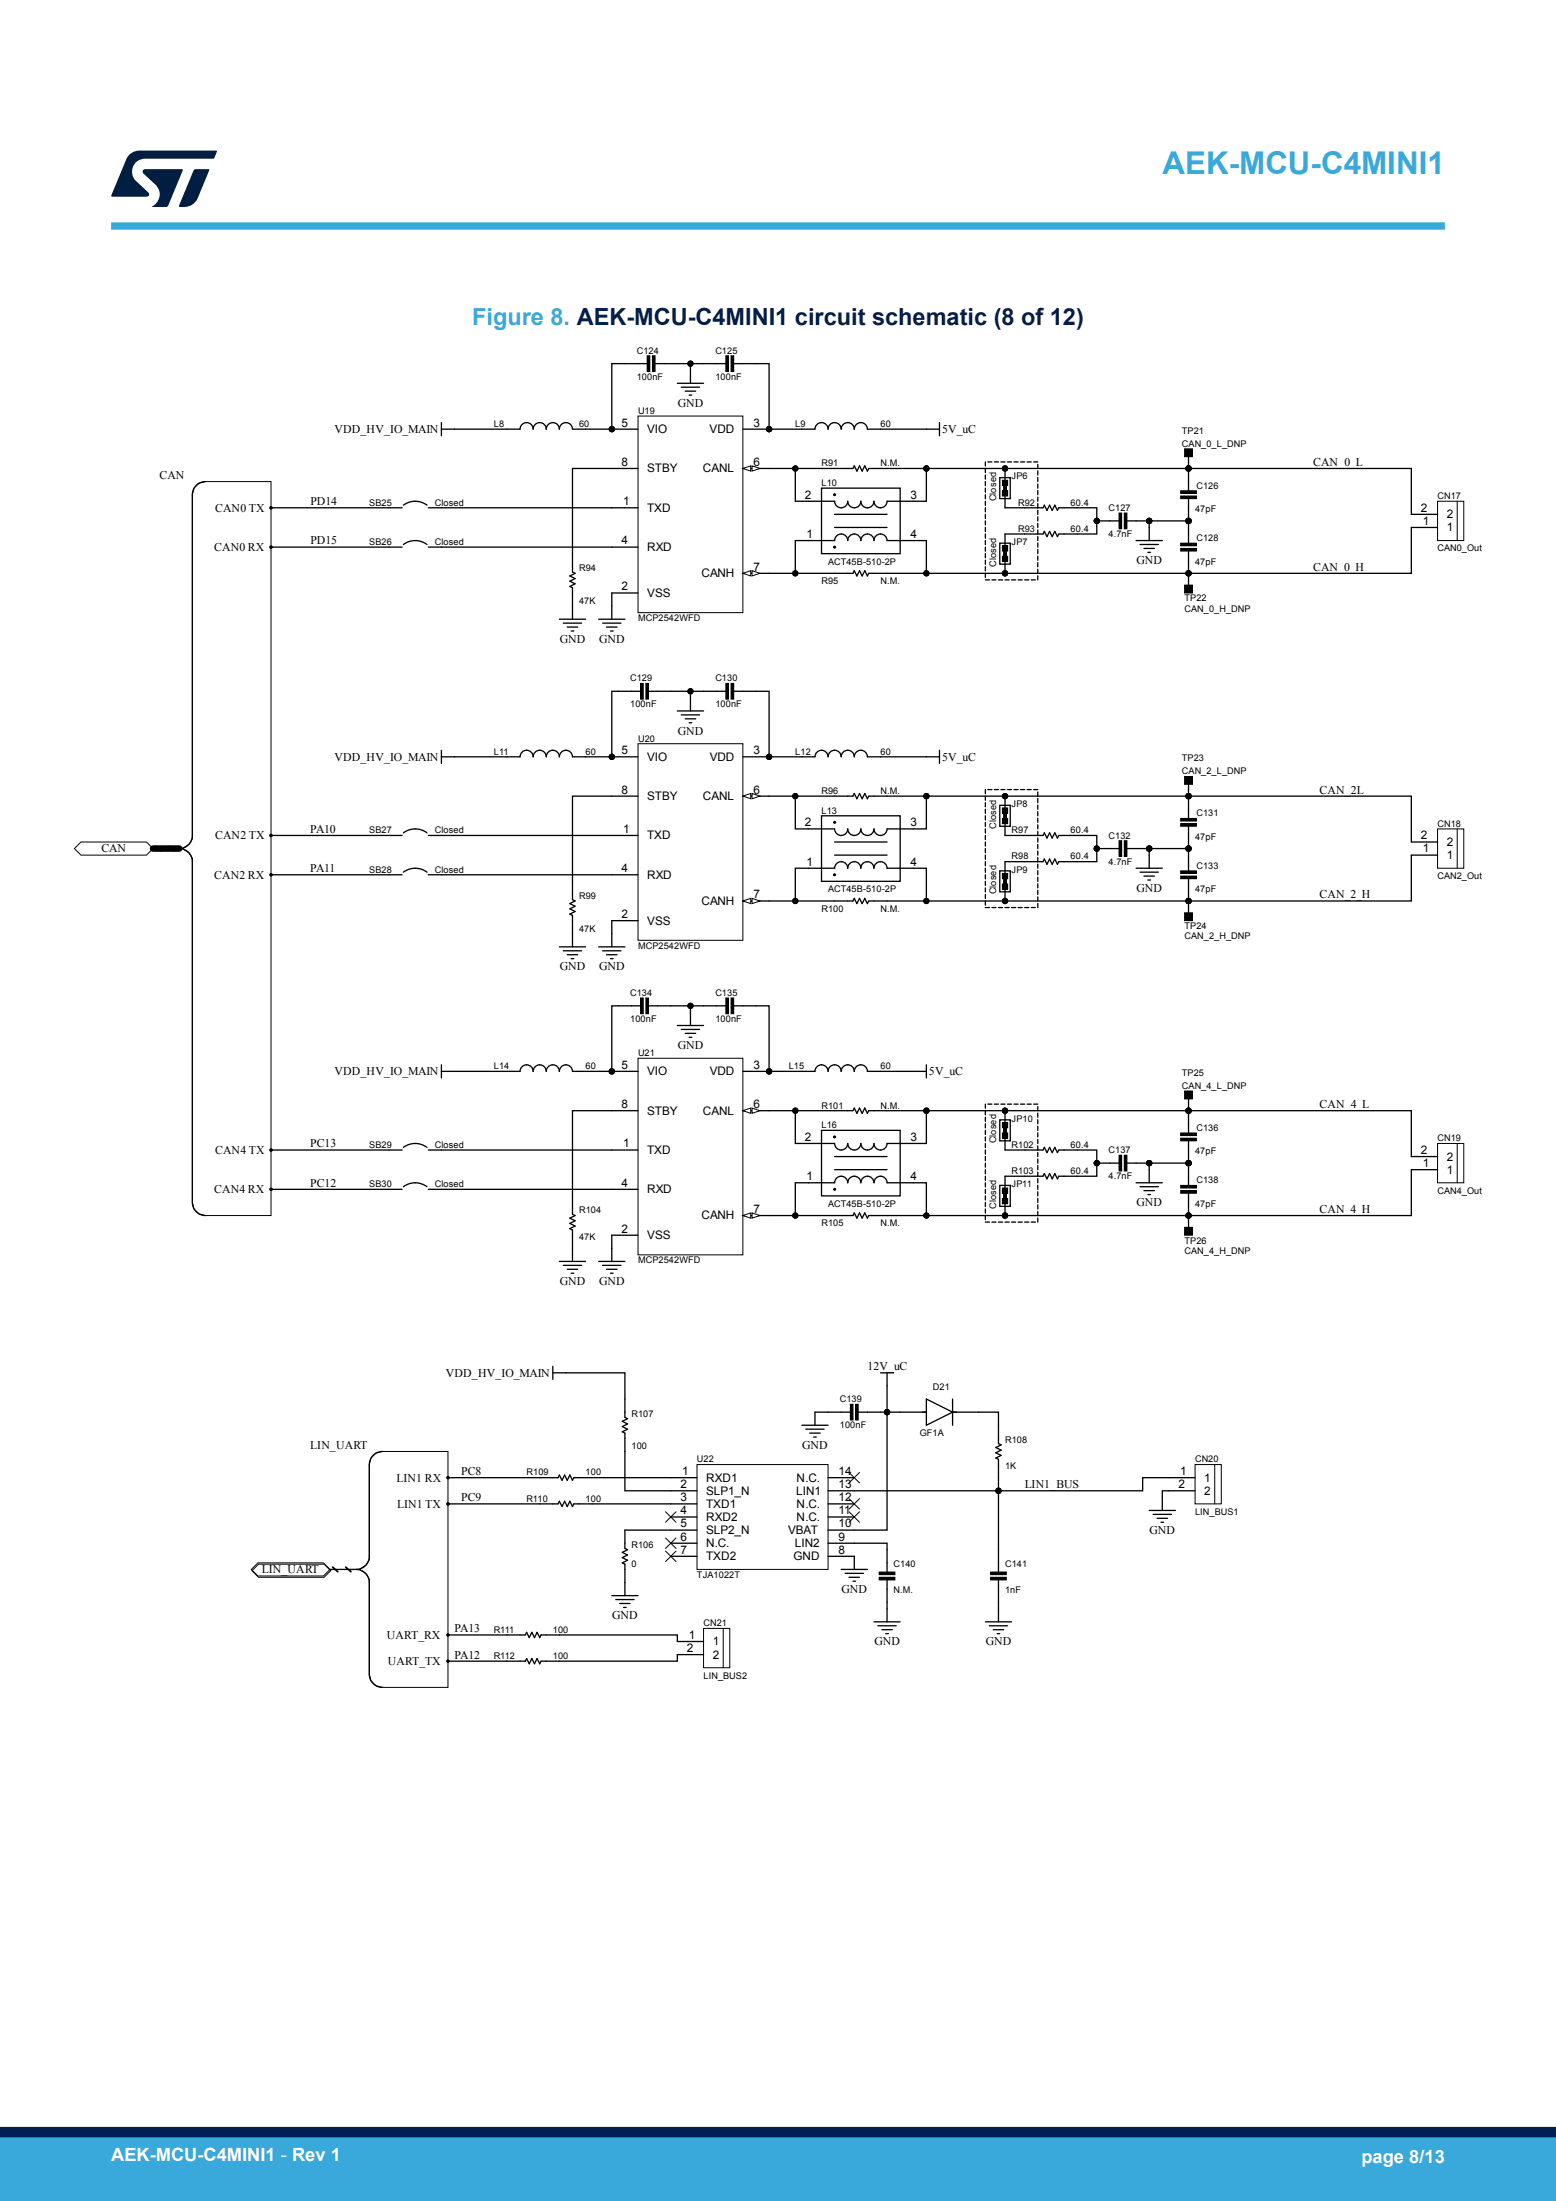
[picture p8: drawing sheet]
<svg xmlns="http://www.w3.org/2000/svg" width="210mm" height="297mm" viewBox="0 0 210 297" stroke-linecap="round" stroke-linejoin="round" font-family="sans-serif">
<path d="M82.6 57.9h3.5M100.3 57.9h3.5M82.6 68.5h3.5M82.6 73.8h3.5M100.3 63.2h3.5M80.8 83.6h3.5M81.3 84.1h2.5M81.9 84.6h1.4M82.4 85.1h.3M82.6 80h3.5M82.6 81.8v1.8" fill="none" stroke="#000" stroke-width=".18"/>
<g fill="#000">
<circle cx="82.6" cy="57.9" r=".35"/>
<circle cx="103.8" cy="57.9" r=".35"/>
</g>
<g fill="none" stroke="#000" stroke-width=".13">
<path d="M86.1 56.1h14.2v26.6h-14.2z"/>
<circle cx="82.6" cy="57.9" r=".35"/>
<circle cx="103.8" cy="57.9" r=".35"/>
</g>
<path d="M100.3 63.2l1-.3v.7z" fill="#fff"/>
<path d="M100.3 63.2l1-.3v.7z" fill="none" stroke="#000" stroke-width=".13"/>
<path d="M101.5 62.9l1.1 .3-1.1 .4z" fill="#fff"/>
<path d="M101.5 62.9l1.1 .3-1.1 .4z" fill="none" stroke="#000" stroke-width=".13"/>
<path d="M100.3 77.4h3.5" fill="none" stroke="#000" stroke-width=".18"/>
<path d="M100.3 77.4l1-.4v.7z" fill="#fff"/>
<path d="M100.3 77.4l1-.4v.7z" fill="none" stroke="#000" stroke-width=".13"/>
<path d="M101.5 77l1.1 .4-1.1 .3z" fill="#fff"/>
<g fill="none" stroke="#000" stroke-width=".13">
<path d="M87.3 48h.4v2.1h-.4zM88.1 48h.3v2.1h-.3zM98 48h.3v2.1h-.3zM98.7 48h.3v2.1h-.3zM26.2 65.9l.6-.7 .9-.2h8.9v99h-8.9l-.9-.2-.6-.7-.2-.8v-46.5l-.5-.7-.9-.6 .9-.6 .5-.7v-46.4zM101.5 77l1.1 .4-1.1 .3zM135.3 66.2h.7v.7h-.7zM135.3 64.8h.7v.7h-.7zM135.3 73.7h.7v.7h-.7zM135.3 75.1h.7v.7h-.7zM151 69.2h.4v2.2h-.4zM151.7 69.2h.4v2.2h-.4z"/>
<path d="M159.3 66.9h2.2v.4h-2.2zM159.3 66.2h2.2v.4h-2.2zM159.3 74h2.2v.4h-2.2zM159.3 73.3h2.2v.4h-2.2zM10 114.5l.9-.9h8.9l.9 .9-.9 .9h-8.9zM86.1 100.4h14.2v26.5h-14.2z"/>
<circle cx="36.6" cy="73.8" r=".18"/>
<circle cx="36.6" cy="68.5" r=".18"/>
<circle cx="135.6" cy="63.2" r=".35"/>
<circle cx="135.6" cy="77.4" r=".35"/>
<circle cx="148" cy="70.3" r=".35"/>
<circle cx="155.1" cy="70.3" r=".35"/>
<circle cx="160.4" cy="70.3" r=".35"/>
<circle cx="160.4" cy="63.2" r=".35"/>
<circle cx="160.4" cy="77.4" r=".35"/>
<circle cx="36.6" cy="118" r=".18"/>
<circle cx="36.6" cy="112.7" r=".18"/>
<circle cx="82.6" cy="102.1" r=".35"/>
<circle cx="103.8" cy="102.1" r=".35"/>
<circle cx="36.6" cy="155.2" r=".18"/>
<circle cx="36.6" cy="160.5" r=".18"/>
</g>
<g fill="none" stroke="#000" stroke-width=".18">
<path d="M59.6 57.9h1.7M59.6 57v1.8M68.4 57.9h1.8a.88 .88 0 0 1 .9-.9 .88 .88 0 0 1 .9 .9 .88 .88 0 0 1 .8-.9 .88 .88 0 0 1 .9 .9 .88 .88 0 0 1 .9-.9 .88 .88 0 0 1 .9 .9 .88 .88 0 0 1 .9-.9 .88 .88 0 0 1 .9 .9h1.7M84.3 49.1h3.2M88.2 49.1h3.2M91.4 51.7h3.6M91.9 52.3h2.5M92.5 52.8h1.4M93 53.3h.4M93.2 50v1.7M95 49.1h3.1M98.8 49.1h3.2"/>
<path d="M108.2 57.9h1.8a.88 .88 0 0 1 .9-.9 .88 .88 0 0 1 .9 .9 .88 .88 0 0 1 .8-.9 .88 .88 0 0 1 .9 .9 .88 .88 0 0 1 .9-.9 .88 .88 0 0 1 .9 .9 .88 .88 0 0 1 .9-.9 .88 .88 0 0 1 .9 .9h1.7M125 57.9h1.8M126.8 57v1.8M27.7 65a1.77 1.77 0 0 0-1.7 1.8v45.9a1.76 1.76 0 0 1-1.8 1.8 1.77 1.77 0 0 1 1.8 1.8v46a1.77 1.77 0 0 0 1.7 1.7M52.5 68.5h1.8M52.5 73.8h1.8M57.6 68.2a2.65 2.65 0 0 0-3.2 0M57.6 73.5a2.65 2.65 0 0 0-3.2 0M57.8 68.5h1.8M57.8 73.8h1.8M77.3 74.7v2.5l.3 .2-.7 .3 .7 .4-.7 .3 .7 .4-.7 .3 .4 .2v4.3M82.6 63.2h3.5"/>
<path d="M112.6 63.2h2.5l.2-.3 .3 .7 .4-.7 .4 .7 .3-.7 .4 .7 .1-.4h2.5M112.6 77.4h2.5l.2-.4 .3 .7 .4-.7 .4 .7 .3-.7 .4 .7 .1-.3h2.5M133 62.3v.6M133 63.2v.6M133 64.1v.6M133 65v.5M133 65.9v.5M133 66.8v.5M133 67.6v.6M133 68.5v.6M133 69.4v.6M133 70.3v.5"/>
<path d="M133 71.2v.5M133 72.1v.5M133 72.9v.6M133 73.8v.6M133 74.7v.6M133 75.6v.5M133 76.5v.5M133 77.4v.5M133 78.2h.5M133.3 62.3h.6M133.9 78.2h.5M134.2 62.3h.6"/>
<path d="M134.8 78.2h.5M134.9 64.5h1.4v2.8h-1.4zM134.9 73.3h1.4v2.8h-1.4zM135.1 62.3h.5M135.6 78.2h.6M135.6 63.2v2M135.6 66.6v1.9M135.6 72.1v1.9M135.6 75.4v2M136 62.3h.5M136.5 78.2h.6M136.9 62.3h.5"/>
<path d="M137.4 78.2h.6M137.7 62.3h.6M138.3 68.5h2.5l.1-.3 .4 .7 .4-.7 .3 .7 .4-.7 .3 .7 .2-.4h2.5M138.3 72.1h2.5l.1-.4 .4 .7 .4-.7 .3 .7 .4-.7 .3 .7 .2-.3h2.5M138.3 78.2h.5M138.6 62.3h.6M139.2 78.2h.5M139.5 62.3h.6M140.1 62.7v.5M140.1 63.5v.6M140.1 64.4v.6M140.1 65.3v.6"/>
<path d="M140.1 66.2v.6M140.1 67.1v.5M140.1 68v.5M140.1 68.9v.5M140.1 69.7v.6M140.1 70.6v.6M140.1 71.5v.6M140.1 72.4v.5M140.1 73.3v.5M140.1 74.2v.5M140.1 75v.6M140.1 75.9v.6"/>
<path d="M140.1 76.8v.6M140.1 77.7v.5M148 70.3h3.2M151.9 70.3h3.2M153.3 72.9h3.6M153.9 73.5h2.4M154.4 74h1.4M154.9 74.5h.4M155.1 71.2v1.7M160.4 63.2v3.2M160.4 67.1v6.4M160.4 74.2v3.2"/>
<path d="M75.5 83.6h3.5M76 84.1h2.5M76.6 84.6h1.4M77.1 85.1h.3M82.6 112.7h3.5M82.6 102.1h3.5M82.6 118h3.5M100.3 102.1h3.5M100.3 107.4h3.5M80.8 127.8h3.5M81.3 128.3h2.5M81.9 128.8h1.4"/>
<path d="M82.4 129.4h.3M82.6 124.2h3.5M82.6 126v1.8"/>
</g>
<g fill="#000">
<circle cx="36.6" cy="73.8" r=".18"/>
<circle cx="36.6" cy="68.5" r=".18"/>
<circle cx="135.6" cy="63.2" r=".35"/>
<circle cx="135.6" cy="77.4" r=".35"/>
<circle cx="148" cy="70.3" r=".35"/>
<circle cx="155.1" cy="70.3" r=".35"/>
<circle cx="160.4" cy="70.3" r=".35"/>
<circle cx="160.4" cy="63.2" r=".35"/>
<circle cx="160.4" cy="77.4" r=".35"/>
<circle cx="36.6" cy="118" r=".18"/>
<circle cx="36.6" cy="112.7" r=".18"/>
<circle cx="82.6" cy="102.1" r=".35"/>
<circle cx="103.8" cy="102.1" r=".35"/>
<circle cx="36.6" cy="155.2" r=".18"/>
<circle cx="36.6" cy="160.5" r=".18"/>
</g>
<path d="M87.5 48v2.1M88.2 48v2.1M98.1 48v2.1M98.8 48v2.1M151.2 69.2v2.2M151.9 69.2v2.2M159.3 67.1h2.2M159.3 66.4h2.2M159.3 74.2h2.2M159.3 73.5h2.2" fill="none" stroke="#000" stroke-width=".35"/>
<g fill="#000">
<path d="M135.3 66.2h.7v.7h-.7z" fill-rule="evenodd"/>
<path d="M135.3 64.8h.7v.7h-.7z" fill-rule="evenodd"/>
<path d="M135.3 73.7h.7v.7h-.7z" fill-rule="evenodd"/>
<path d="M135.3 75.1h.7v.7h-.7z" fill-rule="evenodd"/>
</g>
<path d="M135.6 65.2v1.4M135.6 74v1.4" fill="none" stroke="#000" stroke-width=".53"/>
<path d="M100.3 107.4l1-.3v.7z" fill="#fff"/>
<path d="M100.3 107.4l1-.3v.7z" fill="none" stroke="#000" stroke-width=".13"/>
<path d="M101.5 107.1l1.1 .3-1.1 .4z" fill="#fff"/>
<path d="M101.5 107.1l1.1 .3-1.1 .4z" fill="none" stroke="#000" stroke-width=".13"/>
<path d="M100.3 121.6h3.5" fill="none" stroke="#000" stroke-width=".18"/>
<path d="M100.3 121.6l1-.4v.7z" fill="#fff"/>
<path d="M100.3 121.6l1-.4v.7z" fill="none" stroke="#000" stroke-width=".13"/>
<path d="M101.5 121.2l1.1 .4-1.1 .3z" fill="#fff"/>
<g fill="none" stroke="#000" stroke-width=".13">
<path d="M86.5 92.2h.3v2.1h-.3zM87.2 92.2h.3v2.1h-.3zM98 92.2h.3v2.1h-.3zM98.7 92.2h.3v2.1h-.3zM135.3 110.4h.7v.7h-.7zM135.3 109h.7v.7h-.7zM135.3 117.9h.7v.7h-.7zM135.3 119.3h.7v.7h-.7zM151 113.4h.4v2.2h-.4zM151.7 113.4h.4v2.2h-.4zM159.3 111.1h2.2v.4h-2.2zM159.3 110.4h2.2v.4h-2.2z"/>
<path d="M159.3 118.2h2.2v.4h-2.2zM159.3 117.5h2.2v.4h-2.2zM101.5 121.2l1.1 .4-1.1 .3zM86.1 142.8h14.2v26.5h-14.2z"/>
<circle cx="135.6" cy="107.4" r=".35"/>
<circle cx="148" cy="114.5" r=".35"/>
<circle cx="155.1" cy="114.5" r=".35"/>
<circle cx="160.4" cy="114.5" r=".35"/>
<circle cx="160.4" cy="107.4" r=".35"/>
<circle cx="135.6" cy="121.6" r=".35"/>
<circle cx="160.4" cy="121.6" r=".35"/>
<circle cx="82.6" cy="144.6" r=".35"/>
<circle cx="103.8" cy="144.6" r=".35"/>
</g>
<g fill="none" stroke="#000" stroke-width=".18">
<path d="M83.5 93.3h3.1M87.3 93.3h3.2M91.4 95.9h3.6M91.9 96.5h2.5M92.5 97h1.4M93 97.5h.4M93.2 94.2v1.7M95 93.3h3.1M98.8 93.3h3.2M52.5 112.7h1.8M52.5 118h1.8M54.4 117.7a2.65 2.65 0 0 1 3.2 0"/>
<path d="M57.6 112.4a2.65 2.65 0 0 0-3.2 0M57.8 112.7h1.8M57.8 118h1.8M59.6 102.1h1.7M59.6 101.2v1.8M68.4 102.1h1.8a.88 .88 0 0 1 .9-.9 .88 .88 0 0 1 .9 .9 .88 .88 0 0 1 .8-.9 .88 .88 0 0 1 .9 .9 .88 .88 0 0 1 .9-.9 .88 .88 0 0 1 .9 .9 .88 .88 0 0 1 .9-.9 .88 .88 0 0 1 .9 .9h1.7M77.3 118.9v2.5l.3 .2-.7 .3 .7 .4-.7 .3 .7 .4-.7 .3 .4 .2v4.3M82.6 107.4h3.5M108.2 102.1h1.8a.88 .88 0 0 1 .9-.9 .88 .88 0 0 1 .9 .9 .88 .88 0 0 1 .8-.9 .88 .88 0 0 1 .9 .9 .88 .88 0 0 1 .9-.9 .88 .88 0 0 1 .9 .9 .88 .88 0 0 1 .9-.9 .88 .88 0 0 1 .9 .9h1.7M112.6 107.4h2.5l.2-.3 .3 .7 .4-.7 .4 .7 .3-.7 .4 .7 .1-.4h2.5M125 102.1h1.8M126.8 101.2v1.8"/>
<path d="M133 106.5v.6M133 107.4v.6M133 108.3v.6M133 109.2v.6M133 110.1v.5M133 111v.5M133 111.9v.5M133 112.7v.6M133 113.6v.6M133 114.5v.6M133 115.4v.5M133 116.3v.5"/>
<path d="M133 117.2v.5M133 118v.6M133 118.9v.6M133 119.8v.6M133.3 106.5h.6M134.2 106.5h.6M134.9 108.7h1.4v2.8h-1.4zM134.9 117.5h1.4v2.8h-1.4zM135.1 106.5h.5M135.6 107.4v2M135.6 110.8v1.9M135.6 116.3v1.9"/>
<path d="M135.6 119.6v2M136 106.5h.5M136.9 106.5h.5M137.7 106.5h.6M138.3 112.7h2.5l.1-.3 .4 .7 .4-.7 .3 .7 .4-.7 .3 .7 .2-.4h2.5M138.3 116.3h2.5l.1-.4 .4 .7 .4-.7 .3 .7 .4-.7 .3 .7 .2-.3h2.5M138.6 106.5h.6M139.5 106.5h.6M140.1 106.9v.5M140.1 107.8v.5M140.1 108.6v.6M140.1 109.5v.6"/>
<path d="M140.1 110.4v.6M140.1 111.3v.6M140.1 112.2v.5M140.1 113.1v.5M140.1 114v.5M140.1 114.8v.6M140.1 115.7v.6M140.1 116.6v.6M140.1 117.5v.5M140.1 118.4v.5M140.1 119.3v.5M148 114.5h3.2"/>
<path d="M151.9 114.5h3.2M153.3 117.2h3.6M153.9 117.7h2.4M154.4 118.2h1.4M154.9 118.7h.4M155.1 115.4v1.8M160.4 107.4v3.2M160.4 111.3v6.4M160.4 118.4v3.2M75.5 127.8h3.5M76 128.3h2.5M76.6 128.8h1.4"/>
<path d="M77.1 129.4h.3M112.6 121.6h2.5l.2-.4 .3 .7 .4-.7 .4 .7 .3-.7 .4 .7 .1-.3h2.5M133 120.7v.5M133 121.6v.5M133 122.5h.5M133.9 122.5h.5M134.8 122.5h.5M135.6 122.5h.6M136.5 122.5h.6M137.4 122.5h.6M138.3 122.5h.5M139.2 122.5h.5"/>
<path d="M140.1 120.1v.6M140.1 121v.6M140.1 121.9v.6M82.6 155.2h3.5M82.6 144.6h3.5M100.3 144.6h3.5M100.3 149.9h3.5M80.8 170.2h3.5M81.3 170.7h2.5M81.9 171.3h1.4M82.4 171.8h.3M82.6 166.7h3.5"/>
<path d="M82.6 160.5h3.5M82.6 168.4v1.8"/>
</g>
<g fill="#000">
<circle cx="135.6" cy="107.4" r=".35"/>
<circle cx="148" cy="114.5" r=".35"/>
<circle cx="155.1" cy="114.5" r=".35"/>
<circle cx="160.4" cy="114.5" r=".35"/>
<circle cx="160.4" cy="107.4" r=".35"/>
<circle cx="135.6" cy="121.6" r=".35"/>
<circle cx="160.4" cy="121.6" r=".35"/>
<circle cx="82.6" cy="144.6" r=".35"/>
<circle cx="103.8" cy="144.6" r=".35"/>
</g>
<path d="M86.6 92.2v2.1M87.3 92.2v2.1M98.1 92.2v2.1M98.8 92.2v2.1M151.2 113.4v2.2M151.9 113.4v2.2M159.3 111.3h2.2M159.3 110.6h2.2M159.3 118.4h2.2M159.3 117.7h2.2" fill="none" stroke="#000" stroke-width=".35"/>
<g fill="#000">
<path d="M135.3 110.4h.7v.7h-.7z" fill-rule="evenodd"/>
<path d="M135.3 109h.7v.7h-.7z" fill-rule="evenodd"/>
<path d="M135.3 117.9h.7v.7h-.7z" fill-rule="evenodd"/>
<path d="M135.3 119.3h.7v.7h-.7z" fill-rule="evenodd"/>
</g>
<path d="M135.6 109.4v1.4M135.6 118.2v1.4" fill="none" stroke="#000" stroke-width=".53"/>
<path d="M100.3 149.9l1-.4v.7z" fill="#fff"/>
<path d="M100.3 149.9l1-.4v.7z" fill="none" stroke="#000" stroke-width=".13"/>
<path d="M101.5 149.5l1.1 .4-1.1 .3z" fill="#fff"/>
<path d="M101.5 149.5l1.1 .4-1.1 .3z" fill="none" stroke="#000" stroke-width=".13"/>
<path d="M100.3 164h3.5" fill="none" stroke="#000" stroke-width=".18"/>
<path d="M100.3 164l1-.3v.7z" fill="#fff"/>
<path d="M100.3 164l1-.3v.7z" fill="none" stroke="#000" stroke-width=".13"/>
<path d="M101.5 163.7l1.1 .3-1.1 .4z" fill="#fff"/>
<g fill="none" stroke="#000" stroke-width=".13">
<path d="M159.9 79h1v1h-1zM159.9 60.6h1v1h-1zM194 67.6h3.6v5.3h-3.6zM196.7 67.6v5.3M159.9 104.8h1v1h-1zM194 111.9h3.6v5.3h-3.6zM196.7 111.9v5.3M86.5 134.7h.3v2.1h-.3zM87.2 134.7h.3v2.1h-.3zM98 134.7h.3v2.1h-.3zM98.7 134.7h.3v2.1h-.3zM159.9 123.2h1v1h-1z"/>
<path d="M135.3 152.9h.7v.7h-.7zM135.3 151.5h.7v.7h-.7zM151 155.9h.4v2.1h-.4zM151.7 155.9h.4v2.1h-.4zM159.3 153.6h2.2v.3h-2.2zM159.3 152.9h2.2v.3h-2.2zM159.3 160h2.2v.3h-2.2zM159.9 147.2h1v1.1h-1zM194 154.3h3.6v5.3h-3.6zM196.7 154.3v5.3M101.5 163.7l1.1 .3-1.1 .4zM135.3 160.3h.7v.7h-.7z"/>
<path d="M135.3 161.7h.7v.7h-.7zM159.3 160.7h2.2v.3h-2.2zM159.9 165.6h1v1.1h-1zM50.1 196.7l.6-.6 .9-.2h8.9v31.8h-8.9l-.9-.2-.6-.7-.3-.9v-12.8l-.4-.7-.9-.6 .9-.6 .4-.8v-12.8zM94.1 197.6h17.7v14.2h-17.7zM114.6 198.7l1.4 1.4M114.8 189.5h.3v2.1h-.3zM115.5 189.5h.3v2.1h-.3zM116 198.7l-1.4 1.4M161.3 197.6h3.5v5.3h-3.5zM163.9 197.6v5.3M33.9 211.8l.9-.9h8.9l.8 .9-.8 .9h-8.9z"/>
<path d="M34 212l.9-.9h8.8l.9 .9-.9 .8h-8.8zM89.8 207.5l1.4 1.4M89.8 204l1.4 1.4M89.8 209.3l1.4 1.4M91.2 207.5l-1.4 1.4M91.2 204l-1.4 1.4M91.2 209.3l-1.4 1.4M95 219.7h3.5v5.3h-3.5zM97.6 219.7v5.3M114.6 202.2l1.4 1.4M114.6 204l1.4 1.4M116 202.2l-1.4 1.4"/>
<path d="M116 204l-1.4 1.4M118.7 212.8h2.1v.4h-2.1zM118.7 212.1h2.1v.4h-2.1zM133.7 212.8h2.1v.4h-2.1zM133.7 212.1h2.1v.4h-2.1z"/>
<circle cx="82.6" cy="57.9" r=".35"/>
<circle cx="93.2" cy="49.1" r=".35"/>
<circle cx="103.8" cy="57.9" r=".35"/>
<circle cx="107.3" cy="63.2" r=".35"/>
<circle cx="107.3" cy="77.4" r=".35"/>
<circle cx="125" cy="63.2" r=".35"/>
<circle cx="125" cy="77.4" r=".35"/>
<circle cx="135.6" cy="63.2" r=".35"/>
<circle cx="135.6" cy="77.4" r=".35"/>
<circle cx="148" cy="70.3" r=".35"/>
<circle cx="155.1" cy="70.3" r=".35"/>
<circle cx="160.4" cy="70.3" r=".35"/>
<circle cx="160.4" cy="63.2" r=".35"/>
<circle cx="160.4" cy="77.4" r=".35"/>
<circle cx="93.2" cy="93.3" r=".35"/>
<circle cx="82.6" cy="102.1" r=".35"/>
<circle cx="103.8" cy="102.1" r=".35"/>
<circle cx="107.3" cy="107.4" r=".35"/>
<circle cx="125" cy="107.4" r=".35"/>
<circle cx="135.6" cy="107.4" r=".35"/>
<circle cx="148" cy="114.5" r=".35"/>
<circle cx="155.1" cy="114.5" r=".35"/>
<circle cx="160.4" cy="114.5" r=".35"/>
<circle cx="160.4" cy="107.4" r=".35"/>
<circle cx="93.2" cy="135.7" r=".35"/>
<circle cx="107.3" cy="121.6" r=".35"/>
<circle cx="125" cy="121.6" r=".35"/>
<circle cx="135.6" cy="121.6" r=".35"/>
<circle cx="160.4" cy="121.6" r=".35"/>
<circle cx="82.6" cy="144.6" r=".35"/>
<circle cx="103.8" cy="144.6" r=".35"/>
<circle cx="107.3" cy="149.9" r=".35"/>
<circle cx="125" cy="149.9" r=".35"/>
<circle cx="135.6" cy="149.9" r=".35"/>
<circle cx="148" cy="157" r=".35"/>
<circle cx="155.1" cy="157" r=".35"/>
<circle cx="160.4" cy="149.9" r=".35"/>
<circle cx="160.4" cy="157" r=".35"/>
<circle cx="107.3" cy="164" r=".35"/>
<circle cx="125" cy="164" r=".35"/>
<circle cx="135.6" cy="164" r=".35"/>
<circle cx="160.4" cy="164" r=".35"/>
<circle cx="60.5" cy="199.4" r=".18"/>
<circle cx="119.7" cy="190.6" r=".35"/>
<circle cx="60.5" cy="202.9" r=".18"/>
<circle cx="134.8" cy="201.2" r=".35"/>
<circle cx="60.5" cy="220.6" r=".18"/>
<circle cx="60.5" cy="224.2" r=".18"/>
</g>
<g fill="none" stroke="#000" stroke-width=".18">
<path d="M61.3 57.9h7.1M84.3 49.1h-1.7v8.8h-3.6M91.4 49.1h3.6M93.2 49.1v.9M102 49.1h1.8v8.8h4.4M118.8 57.9h6.2M36.6 73.8h15.9M36.6 68.5h15.9M59.6 73.8h23M59.6 68.5h23M82.6 63.2h-5.3v11.5M103.8 77.4h8.8"/>
<path d="M103.8 63.2h8.8M107.3 77.4v-4.5h5.3a.88 .88 0 0 1 .9-.8 .88 .88 0 0 1 .9 .8 .88 .88 0 0 1 .9-.8 .88 .88 0 0 1 .9 .8 .88 .88 0 0 1 .9-.8 .88 .88 0 0 1 .8 .8 .88 .88 0 0 1 .9-.8 .88 .88 0 0 1 .9 .8h5.3v4.5M107.3 63.2v4.4h5.3a.88 .88 0 0 0 .9 .9 .88 .88 0 0 0 .9-.9 .88 .88 0 0 0 .9 .9 .88 .88 0 0 0 .9-.9 .88 .88 0 0 0 .9 .9 .88 .88 0 0 0 .8-.9 .88 .88 0 0 0 .9 .9 .88 .88 0 0 0 .9-.9h5.3v-4.4M110.9 65.9h10.6v8.8h-10.6zM112.5 73.8l.1-.1 .2 .1-.1 .1h-.2M112.5 66.8l.1-.2 .2 .1-.1 .2-.2-.1M112.6 71.2h7.1M112.6 69.4h7.1M119.7 63.2h5.3M125 63.2h35.4M135.6 68.5h2.7M135.6 72.1h2.7"/>
<path d="M145.4 68.5h2.6v3.6h-2.6M160.4 70.3h-5.3v.9M160.4 61.4v1.8M160.4 77.4v1.7M160.4 63.2h30.1v6.2h3.5M194 71.2h-3.5v6.2h-70.8M82.6 80v1.8M83.5 93.3h-.9v8.8h-3.6M90.5 93.3h4.5M93.2 93.3v.9M102 93.3h1.8v8.8h4.4M20.7 114.5h3.5"/>
<path d="M36.6 118h15.9M36.6 112.7h15.9M59.6 118h23M59.6 112.7h23M61.3 102.1h7.1M82.6 107.4h-5.3v11.5M103.8 107.4h8.8M107.3 107.4v4.5h5.3a.88 .88 0 0 0 .9 .8 .88 .88 0 0 0 .9-.8 .88 .88 0 0 0 .9 .8 .88 .88 0 0 0 .9-.8 .88 .88 0 0 0 .9 .8 .88 .88 0 0 0 .8-.8 .88 .88 0 0 0 .9 .8 .88 .88 0 0 0 .9-.8h5.3v-4.5M110.9 110.1h10.6v8.8h-10.6zM112.5 111l.1-.1h.2l-.1 .2-.2-.1M112.6 118l.1-.1v.2h-.1zM112.6 115.4h7.1"/>
<path d="M112.6 113.6h7.1M118.8 102.1h6.2M119.7 107.4h5.3M125 107.4h35.4M135.6 112.7h2.7M135.6 116.3h2.7M145.4 112.7h2.6v3.6h-2.6M160.4 114.5h-5.3v.9M160.4 105.7v1.7M160.4 107.4h30.1v6.2h3.5M194 115.4h-3.5v6.2h-70.8M82.6 124.2v1.8"/>
<path d="M86.6 135.7h-4v8.9h-5.3a.88 .88 0 0 0-.9-.9 .88 .88 0 0 0-.9 .9 .88 .88 0 0 0-.9-.9 .88 .88 0 0 0-.9 .9 .88 .88 0 0 0-.9-.9 .88 .88 0 0 0-.8 .9 .88 .88 0 0 0-.9-.9 .88 .88 0 0 0-.9 .9h-10.6M87.3 135.7h10.8M91.4 138.4h3.6M91.9 138.9h2.5M92.5 139.4h1.4M93 140h.4M93.2 135.7v2.7M98.8 135.7h5v8.9h6.2a.88 .88 0 0 1 .9-.9 .88 .88 0 0 1 .9 .9 .88 .88 0 0 1 .8-.9 .88 .88 0 0 1 .9 .9 .88 .88 0 0 1 .9-.9 .88 .88 0 0 1 .9 .9 .88 .88 0 0 1 .9-.9 .88 .88 0 0 1 .9 .9h7.9M103.8 121.6h8.8M107.3 121.6v-4.4h5.3a.88 .88 0 0 1 .9-.9 .88 .88 0 0 1 .9 .9 .88 .88 0 0 1 .9-.9 .88 .88 0 0 1 .9 .9 .88 .88 0 0 1 .9-.9 .88 .88 0 0 1 .8 .9 .88 .88 0 0 1 .9-.9 .88 .88 0 0 1 .9 .9h5.3v4.4M160.4 121.6v1.7M36.6 155.2h17.7"/>
<path d="M54.4 154.8a2.65 2.65 0 0 1 3.2 0M57.8 155.2h24.8M59.6 143.7v1.8M86.1 149.9h-8.8v13.9l.3 .2-.7 .4 .7 .3-.7 .4 .7 .3-.7 .4 .4 .2v4.2M103.8 149.9h11.3l.2-.4 .3 .7 .4-.7 .4 .7 .3-.7 .4 .7 .1-.3h7.8M110.9 152.5h10.6v8.9h-10.6zM112.5 153.4l.1-.1 .2 .1-.1 .1-.2-.1M112.6 157.8h7.1M112.6 156.1h7.1M125 149.9v4.4h-5.3a.88 .88 0 0 1-.9 .9 .88 .88 0 0 1-.9-.9 .88 .88 0 0 1-.8 .9 .88 .88 0 0 1-.9-.9 .88 .88 0 0 1-.9 .9 .88 .88 0 0 1-.9-.9 .88 .88 0 0 1-.9 .9 .88 .88 0 0 1-.9-.9h-5.3v-4.4M125 149.9h65.5v6.2h3.5M125 143.7v1.8"/>
<path d="M133 149v.5M133 149.9v.5M133 150.8v.5M133 151.6v.6M133 152.5v.6M133 153.4v.6M133 154.3v.6M133 155.2v.5M133 156.1v.5M133 157v.5M133 157.8v.6M133 158.7v.6"/>
<path d="M133 159.6v.6M133.3 149h.6M134.2 149h.6M134.9 151.1h1.4v2.8h-1.4zM134.9 160h1.4v2.8h-1.4zM135.1 149h.5M135.6 153.2v2h5.2l.1-.4 .4 .7 .4-.7 .3 .7 .4-.7 .3 .7 .2-.3h5.1v3.5h-5.1l-.2 .4-.3-.7-.4 .7-.3-.7-.4 .7-.4-.7-.1 .3h-5.2v2M135.6 149.9v1.9M136 149h.5M136.9 149h.5M137.7 149h.6M138.6 149h.6"/>
<path d="M139.5 149h.6M140.1 149.3v.6M140.1 150.2v.6M140.1 151.1v.5M140.1 152v.5M140.1 152.9v.5M140.1 153.7v.6M140.1 154.6v.6M140.1 155.5v.6M140.1 156.4v.6M140.1 157.3v.5M140.1 158.2v.5"/>
<path d="M140.1 159.1v.5M140.1 159.9v.6M148 157h3.2M151.9 157h8.5M153.3 159.6h3.6M155.1 157v2.6M160.4 148.1v5M160.4 153.8v6.3M194 157.8h-3.5v6.2h-73.3l-.1 .4-.4-.7-.3 .7-.4-.7-.4 .7-.3-.7-.2 .3h-11.3M36.6 160.5h17.7M57.6 160.1a2.65 2.65 0 0 0-3.2 0M57.8 160.5h24.8"/>
<path d="M75.5 170.2h3.5M76 170.7h2.5M76.6 171.3h1.4M77.1 171.8h.3M82.6 166.7v1.7M112.6 160.4h.1v.1l-.1 .1zM125 164v-4.4h-5.3a.88 .88 0 0 0-.9-.9 .88 .88 0 0 0-.9 .9 .88 .88 0 0 0-.8-.9 .88 .88 0 0 0-.9 .9 .88 .88 0 0 0-.9-.9 .88 .88 0 0 0-.9 .9 .88 .88 0 0 0-.9-.9 .88 .88 0 0 0-.9 .9h-5.3v4.4M133 160.5v.5M133 161.4v.5M133 162.3v.5M133 163.1v.6M133 164v.6"/>
<path d="M133 164.9h.5M133.9 164.9h.5M134.8 164.9h.5M135.6 164.9h.6M135.6 162.1v1.9M136.5 164.9h.6M137.4 164.9h.6M138.3 164.9h.5M139.2 164.9h.5M140.1 160.8v.6M140.1 161.7v.6M140.1 162.6v.5"/>
<path d="M140.1 163.5v.5M140.1 164.4v.5M153.9 160.1h2.4M154.4 160.7h1.4M154.9 161.2h.4M160.4 160.8v5M51.6 195.9a1.77 1.77 0 0 0-1.8 1.7v12.4a1.76 1.76 0 0 1-1.7 1.8M60.5 199.4h14.8l.2-.4 .3 .7 .4-.7 .4 .7 .3-.7 .4 .7 .1-.3h16.7M74.6 184.4v1.7M74.6 185.2h9.7v6.1l.4 .1-.7 .4 .7 .3-.7 .4 .7 .4-.7 .3 .3 .2v7.8h9.8M108.2 192.3h3.6M108.8 192.9h2.4"/>
<path d="M109.3 193.4h1.4M109.8 193.9h.4M111.8 199.4h3.5M114.9 190.6h-4.9v1.7M115.6 190.6h9.4M118.8 185.2h1.8M119.7 185.2v21.3h-7.9M125 188.8l3.6 1.8-3.6 1.7zM128.6 190.6h6.2v4.2l.3 .2-.7 .3 .7 .4-.7 .3 .7 .4-.7 .3 .4 .2v15.4M128.6 188.8v3.5M161.3 199.4h-7.1v1.8h-42.4M44.5 211.8h3.6"/>
<path d="M48.1 211.8a1.77 1.77 0 0 1 1.7 1.7v12.4a1.77 1.77 0 0 0 1.8 1.8M60.5 202.9h14.8l.2-.3 .3 .7 .4-.7 .4 .7 .3-.7 .4 .7 .1-.4h16.7M82.6 215.3h3.5M83.1 215.8h2.5M83.6 216.4h1.4M84.2 216.9h.3M90.5 204.7h3.6M90.5 208.2h3.6M90.5 210h3.6M94.1 206.5h-9.8v2.4l.4 .2-.7 .4 .7 .3-.7 .4 .7 .3-.7 .4 .3 .2v4.2M111.8 208.2h7.9v4.1M111.8 210h3.5v1.8"/>
<path d="M111.8 202.9h3.5M111.8 204.7h3.5M113.5 211.8h3.6M114.1 212.3h2.4M114.6 212.8h1.4M115.1 213.4h.4M117.9 218.9h3.6M118.5 219.4h2.5M119 219.9h1.4M119.7 213v5.9M133 218.9h3.5M133.5 219.4h2.5"/>
<path d="M134 219.9h1.5M134.8 213v5.9M155.1 203.8h3.5M155.6 204.3h2.5M156.2 204.9h1.4M156.7 205.4h.3M161.3 201.2h-4.4v2.6M60.5 220.6h10.4l.2-.3 .3 .7 .4-.7 .3 .7 .4-.7 .3 .7 .2-.4h18.4v.9h3.6M95 223.3h-3.6v.9h-18.4l-.2 .3-.3-.7-.4 .7-.3-.7-.4 .7-.3-.7-.2 .4h-10.4M119.5 220.4h.4M134.6 220.4h.3"/>
</g>
<g fill="#000">
<circle cx="82.6" cy="57.9" r=".35"/>
<circle cx="93.2" cy="49.1" r=".35"/>
<circle cx="103.8" cy="57.9" r=".35"/>
<circle cx="107.3" cy="63.2" r=".35"/>
<circle cx="107.3" cy="77.4" r=".35"/>
<circle cx="125" cy="63.2" r=".35"/>
<circle cx="125" cy="77.4" r=".35"/>
<circle cx="135.6" cy="63.2" r=".35"/>
<circle cx="135.6" cy="77.4" r=".35"/>
<circle cx="148" cy="70.3" r=".35"/>
<circle cx="155.1" cy="70.3" r=".35"/>
<circle cx="160.4" cy="70.3" r=".35"/>
<circle cx="160.4" cy="63.2" r=".35"/>
<circle cx="160.4" cy="77.4" r=".35"/>
<circle cx="93.2" cy="93.3" r=".35"/>
<circle cx="82.6" cy="102.1" r=".35"/>
<circle cx="103.8" cy="102.1" r=".35"/>
<circle cx="107.3" cy="107.4" r=".35"/>
<circle cx="125" cy="107.4" r=".35"/>
<circle cx="135.6" cy="107.4" r=".35"/>
<circle cx="148" cy="114.5" r=".35"/>
<circle cx="155.1" cy="114.5" r=".35"/>
<circle cx="160.4" cy="114.5" r=".35"/>
<circle cx="160.4" cy="107.4" r=".35"/>
<circle cx="93.2" cy="135.7" r=".35"/>
<circle cx="107.3" cy="121.6" r=".35"/>
<circle cx="125" cy="121.6" r=".35"/>
<circle cx="135.6" cy="121.6" r=".35"/>
<circle cx="160.4" cy="121.6" r=".35"/>
<circle cx="82.6" cy="144.6" r=".35"/>
<circle cx="103.8" cy="144.6" r=".35"/>
<circle cx="107.3" cy="149.9" r=".35"/>
<circle cx="125" cy="149.9" r=".35"/>
<circle cx="135.6" cy="149.9" r=".35"/>
<circle cx="148" cy="157" r=".35"/>
<circle cx="155.1" cy="157" r=".35"/>
<circle cx="160.4" cy="149.9" r=".35"/>
<circle cx="160.4" cy="157" r=".35"/>
<circle cx="107.3" cy="164" r=".35"/>
<circle cx="125" cy="164" r=".35"/>
<circle cx="135.6" cy="164" r=".35"/>
<circle cx="160.4" cy="164" r=".35"/>
<circle cx="60.5" cy="199.4" r=".18"/>
<circle cx="119.7" cy="190.6" r=".35"/>
<circle cx="60.5" cy="202.9" r=".18"/>
<circle cx="134.8" cy="201.2" r=".35"/>
<circle cx="60.5" cy="220.6" r=".18"/>
<circle cx="60.5" cy="224.2" r=".18"/>
</g>
<g fill="none" stroke="#000" stroke-width=".35">
<path d="M86.6 134.7v2.1M87.3 134.7v2.1M98.1 134.7v2.1M98.8 134.7v2.1M151.2 155.9v2.1M151.9 155.9v2.1M159.3 153.8h2.2M159.3 153.1h2.2M159.3 160.8h2.2M159.3 160.1h2.2M114.9 189.5v2.1M115.6 189.5v2.1"/>
<path d="M118.7 213h2.1M118.7 212.3h2.1M133.7 213h2.1M133.7 212.3h2.1"/>
</g>
<g fill="#000">
<path d="M159.9 79h1v1h-1z" fill-rule="evenodd"/>
<path d="M159.9 60.6h1v1h-1z" fill-rule="evenodd"/>
<path d="M159.9 104.8h1v1h-1z" fill-rule="evenodd"/>
<path d="M159.9 123.2h1v1h-1z" fill-rule="evenodd"/>
<path d="M135.3 152.9h.7v.7h-.7z" fill-rule="evenodd"/>
<path d="M135.3 151.5h.7v.7h-.7z" fill-rule="evenodd"/>
<path d="M159.9 147.2h1v1.1h-1z" fill-rule="evenodd"/>
<path d="M135.3 160.3h.7v.7h-.7z" fill-rule="evenodd"/>
<path d="M135.3 161.7h.7v.7h-.7z" fill-rule="evenodd"/>
<path d="M159.9 165.6h1v1.1h-1z" fill-rule="evenodd"/>
</g>
<path d="M135.6 151.8v1.4M135.6 160.7v1.4" fill="none" stroke="#000" stroke-width=".53"/>
<path d="M20.7 114.5h3.5" fill="none" stroke="#000" stroke-width=".89"/>
<path d="M21 114.2l.7 .6M22.8 114.2l.7 .6M44.9 211.5l.7 .6M46.7 211.5l.7 .6" fill="none" stroke="#000" stroke-width=".24"/>
<path d="M15 30.5h180" fill="none" stroke="#39a9dc" stroke-width="1"/>
<g fill="#001e41">
<path d="M17.6 20.8l.8-.4 .4-.1h10.4l.1 .1-.5 1h-9.2a1.74 1.74 0 0 0-1.6 1 1.74 1.74 0 0 0 .3 2l1.7 1.6 .1 .2-.1 .3h-5l2.1-5z"/>
<path d="M26.2 22.9l1.9-.1 .2 .1-1.6 3.9a1.92 1.92 0 0 1-1.8 1.1h-.7l-.1-.1z"/>
<path d="M19.4 22.9l5.2-.1 .1 .1-2.1 5h-2.1a1.85 1.85 0 0 0 .5-2.9l-1.6-1.6-.2-.2z"/>
</g>
<g fill="#39a9dc">
<path d="M0 288.4h210v8.6h-210z" fill-rule="evenodd"/>
<path d="M-.1 288.4h210.2v4.4h-210.2z" fill-rule="evenodd"/>
</g>
<path d="M0 287.7h210" fill="none" stroke="#002052" stroke-width="1.4"/>
<text font-size="4.2" fill="#39a9dc" x="156.9" y="23.5">AEK-MCU-C4MINI1</text>
<text font-size="3.2" fill="#39a9dc" x="63.7" y="43.8">Figure 8. AEK-MCU-C4MINI1 circuit schematic (8 of 12)</text>
<g font-size="2.5" fill="#fff">
<text x="15" y="291.6">AEK-MCU-C4MINI1 - Rev 1</text>
<text x="183.7" y="291.9">page 8/13</text>
</g>
<g font-size="1.6">
<text x="45.1" y="58.4">VDD_HV_IO_MAIN</text>
<text x="83.9" y="57.6">5</text>
<text x="87.3" y="58.4">VIO</text>
<text x="91.5" y="54.9">GND</text>
<text x="95.8" y="58.4">VDD</text>
<text x="101.7" y="57.6">3</text>
<text x="127.1" y="58.4">5V_uC</text>
<text x="21.5" y="64.6">CAN</text>
<text x="83.9" y="62.9">8</text>
<text x="87.3" y="63.7">STBY</text>
<text x="94.8" y="63.7">CANL</text>
<text x="101.7" y="62.9">6</text>
<text x="177.2" y="62.9">CAN_0_L</text>
<text x="29" y="69.1">CAN0 TX</text>
<text x="41.9" y="68.2">PD14</text>
<text x="84.1" y="68.2">1</text>
<text x="87.3" y="69.1">TXD</text>
<text x="108.6" y="67.3">2</text>
<text x="122.9" y="67.3">3</text>
<text x="191.8" y="69.1">2</text>
<text x="192" y="70.8">1</text>
<text x="195.3" y="71.7">1</text>
<text x="195.3" y="69.9">2</text>
<text x="28.9" y="74.4">CAN0 RX</text>
<text x="41.9" y="73.5">PD15</text>
<text x="83.9" y="73.5">4</text>
<text x="87.3" y="74.4">RXD</text>
<text x="94.7" y="77.9">CANH</text>
<text x="101.7" y="77">7</text>
<text x="108.9" y="72.6">1</text>
<text x="122.9" y="72.6">4</text>
<text x="153.4" y="76.1">GND</text>
<text x="177.2" y="77">CAN_0_H</text>
<text x="83.9" y="79.7">2</text>
<text x="87.3" y="80.5">VSS</text>
<text x="75.6" y="86.7">GND</text>
<text x="80.9" y="86.7">GND</text>
<text x="83.9" y="101.8">5</text>
<text x="91.5" y="99.1">GND</text>
<text x="101.7" y="101.8">3</text>
<text x="45.1" y="102.7">VDD_HV_IO_MAIN</text>
<text x="83.9" y="107.1">8</text>
<text x="87.3" y="108">STBY</text>
<text x="87.3" y="102.7">VIO</text>
<text x="94.8" y="108">CANL</text>
<text x="95.8" y="102.7">VDD</text>
<text x="101.7" y="107.1">6</text>
<text x="127.1" y="102.7">5V_uC</text>
<text x="178.1" y="107.1">CAN_2L</text>
<text x="29" y="113.3">CAN2 TX</text>
<text x="41.9" y="112.4">PA10</text>
<text x="84.1" y="112.4">1</text>
<text x="87.3" y="113.3">TXD</text>
<text x="108.6" y="111.5">2</text>
<text x="122.9" y="111.5">3</text>
<text x="191.8" y="113.3">2</text>
<text x="13.7" y="115">CAN</text>
<text x="28.9" y="118.6">CAN2 RX</text>
<text x="41.9" y="117.7">PA11</text>
<text x="83.9" y="117.7">4</text>
<text x="87.3" y="118.6">RXD</text>
<text x="108.9" y="116.8">1</text>
<text x="122.9" y="116.8">4</text>
<text x="192" y="115">1</text>
<text x="195.3" y="114.2">2</text>
<text x="195.3" y="115.9">1</text>
<text x="83.9" y="123.9">2</text>
<text x="87.3" y="124.8">VSS</text>
<text x="94.7" y="122.1">CANH</text>
<text x="101.7" y="121.2">7</text>
<text x="153.4" y="120.3">GND</text>
<text x="178.1" y="121.2">CAN_2_H</text>
<text x="75.6" y="131">GND</text>
<text x="80.9" y="131">GND</text>
<text x="91.5" y="141.6">GND</text>
<text x="45.1" y="145.1">VDD_HV_IO_MAIN</text>
<text x="83.9" y="149.5">8</text>
<text x="83.9" y="144.2">5</text>
<text x="87.3" y="145.1">VIO</text>
<text x="95.8" y="145.1">VDD</text>
<text x="101.7" y="149.5">6</text>
<text x="101.7" y="144.2">3</text>
<text x="125.4" y="145.1">5V_uC</text>
<text x="178.1" y="149.5">CAN_4_L</text>
<text x="29" y="155.7">CAN4 TX</text>
<text x="41.9" y="154.8">PC13</text>
<text x="84.1" y="154.8">1</text>
<text x="87.3" y="150.4">STBY</text>
<text x="87.3" y="155.7">TXD</text>
<text x="94.8" y="150.4">CANL</text>
<text x="108.6" y="153.9">2</text>
<text x="122.9" y="153.9">3</text>
<text x="191.8" y="155.7">2</text>
<text x="28.9" y="161">CAN4 RX</text>
<text x="41.9" y="160.1">PC12</text>
<text x="83.9" y="160.1">4</text>
<text x="87.3" y="161">RXD</text>
<text x="108.9" y="159.2">1</text>
<text x="122.9" y="159.2">4</text>
<text x="192" y="157.5">1</text>
<text x="195.3" y="156.6">2</text>
<text x="195.3" y="158.4">1</text>
<text x="83.9" y="166.3">2</text>
<text x="87.3" y="167.2">VSS</text>
<text x="94.7" y="164.6">CANH</text>
<text x="101.7" y="163.7">7</text>
<text x="153.4" y="162.8">GND</text>
<text x="178.1" y="163.7">CAN_4_H</text>
<text x="75.6" y="173.4">GND</text>
<text x="80.9" y="173.4">GND</text>
<text x="60.2" y="185.8">VDD_HV_IO_MAIN</text>
<text x="117.1" y="184.9">12V_uC</text>
<text x="41.9" y="195.5">LIN_UART</text>
<text x="108.3" y="195.5">GND</text>
<text x="53.5" y="199.9">LIN1 RX</text>
<text x="53.6" y="203.5">LIN1 TX</text>
<text x="62.2" y="202.6">PC9</text>
<text x="62.2" y="199">PC8</text>
<text x="91.8" y="202.6">3</text>
<text x="91.8" y="200.8">2</text>
<text x="92.1" y="199">1</text>
<text x="95.3" y="203.5">TXD1</text>
<text x="95.3" y="201.7">SLP1_N</text>
<text x="95.3" y="199.9">RXD1</text>
<text x="107.5" y="201.7">LIN1</text>
<text x="107.5" y="199.9">N.C.</text>
<text x="107.5" y="203.5">N.C.</text>
<text x="113.2" y="199">14</text>
<text x="113.2" y="200.8">13</text>
<text x="113.2" y="202.6">12</text>
<text x="138.3" y="200.8">LIN1_BUS</text>
<text x="159" y="200.8">2</text>
<text x="159.3" y="199">1</text>
<text x="162.5" y="201.7">2</text>
<text x="162.5" y="199.9">1</text>
<text x="91.8" y="209.7">7</text>
<text x="91.8" y="206.1">5</text>
<text x="91.8" y="207.9">6</text>
<text x="91.8" y="204.3">4</text>
<text x="95.3" y="207">SLP2_N</text>
<text x="95.3" y="208.8">N.C.</text>
<text x="95.3" y="205.2">RXD2</text>
<text x="106.4" y="207">VBAT</text>
<text x="107.3" y="208.8">LIN2</text>
<text x="107.5" y="205.2">N.C.</text>
<text x="113.2" y="204.3">11</text>
<text x="113.2" y="206.1">10</text>
<text x="113.2" y="207.9">9</text>
<text x="113.2" y="209.7">8</text>
<text x="155.2" y="207">GND</text>
<text x="35.3" y="212.3">LIN_UART</text>
<text x="95.3" y="210.5">TXD2</text>
<text x="107.1" y="210.5">GND</text>
<text x="113.6" y="215">GND</text>
<text x="52.2" y="221.1">UART_RX</text>
<text x="61.3" y="220.3">PA13</text>
<text x="82.6" y="218.5">GND</text>
<text x="92.9" y="221.1">1</text>
<text x="52.3" y="224.7">UART_TX</text>
<text x="61.3" y="223.8">PA12</text>
<text x="92.7" y="222.9">2</text>
<text x="96.2" y="222">1</text>
<text x="96.2" y="223.8">2</text>
<text x="118" y="222">GND</text>
<text x="133" y="222">GND</text>
</g>
<g font-size="1.2">
<text x="85.9" y="47.7">C124</text>
<text x="96.5" y="47.7">C125</text>
<text x="85.9" y="51.2">100nF</text>
<text x="96.5" y="51.2">100nF</text>
<text x="66.6" y="57.6">L8</text>
<text x="78.1" y="57.6">60</text>
<text x="86.1" y="55.8">U19</text>
<text x="107.3" y="57.6">L9</text>
<text x="118.8" y="57.6">60</text>
<text x="159.5" y="58.5">TP21</text>
<text x="110.9" y="65.6">L10</text>
<text x="110.9" y="62.9">R91</text>
<text x="118.8" y="62.9">N.M.</text>
<text x="136.5" y="64.7">JP6</text>
<text x="159.5" y="60.3">CAN_0_L_DNP</text>
<text x="161.5" y="65.9">C126</text>
<text x="49.8" y="68.2">SB25</text>
<text x="58.7" y="68.2">Closed</text>
<text x="134.5" y="67.6" transform="rotate(-90 134.5 67.6)">Closed</text>
<text x="137.4" y="71.8">R93</text>
<text x="137.4" y="68.2">R92</text>
<text x="144.5" y="68.2">60.4</text>
<text x="144.5" y="71.8">60.4</text>
<text x="149.6" y="68.9">C127</text>
<text x="161.3" y="69.1">47pF</text>
<text x="194" y="67.3">CN17</text>
<text x="49.8" y="73.5">SB26</text>
<text x="58.7" y="73.5">Closed</text>
<text x="78.1" y="77.1">R94</text>
<text x="111.8" y="76.2">ACT45B-510-2P</text>
<text x="134.5" y="76.5" transform="rotate(-90 134.5 76.5)">Closed</text>
<text x="136.5" y="73.5">JP7</text>
<text x="149.6" y="72.5">4.7nF</text>
<text x="161.3" y="76.2">47pF</text>
<text x="161.5" y="73">C128</text>
<text x="194" y="74.4">CAN0_Out</text>
<text x="78.1" y="81.5">47K</text>
<text x="86.1" y="83.8">MCP2542WFD</text>
<text x="110.9" y="78.8">R95</text>
<text x="118.8" y="78.8">N.M.</text>
<text x="159.9" y="81.1">TP22</text>
<text x="159.9" y="82.6">CAN_0_H_DNP</text>
<text x="85" y="91.9">C129</text>
<text x="85" y="95.5">100nF</text>
<text x="96.5" y="95.5">100nF</text>
<text x="96.5" y="91.9">C130</text>
<text x="66.6" y="101.8">L11</text>
<text x="79" y="101.8">60</text>
<text x="86.1" y="100.1">U20</text>
<text x="107.3" y="101.8">L12</text>
<text x="118.8" y="101.8">60</text>
<text x="110.9" y="107.1">R96</text>
<text x="118.8" y="107.1">N.M.</text>
<text x="159.5" y="102.7">TP23</text>
<text x="159.5" y="104.5">CAN_2_L_DNP</text>
<text x="49.8" y="112.4">SB27</text>
<text x="58.7" y="112.4">Closed</text>
<text x="110.9" y="109.8">L13</text>
<text x="134.5" y="111.9" transform="rotate(-90 134.5 111.9)">Closed</text>
<text x="136.5" y="108.9">JP8</text>
<text x="136.5" y="112.4">R97</text>
<text x="144.5" y="112.4">60.4</text>
<text x="149.6" y="113.1">C132</text>
<text x="161.3" y="113.3">47pF</text>
<text x="161.5" y="110.1">C131</text>
<text x="194" y="111.6">CN18</text>
<text x="49.8" y="117.7">SB28</text>
<text x="58.7" y="117.7">Closed</text>
<text x="136.5" y="116">R98</text>
<text x="136.5" y="117.7">JP9</text>
<text x="144.5" y="116">60.4</text>
<text x="149.6" y="116.7">4.7nF</text>
<text x="161.5" y="117.2">C133</text>
<text x="194" y="118.6">CAN2_Out</text>
<text x="78.1" y="121.3">R99</text>
<text x="78.1" y="125.7">47K</text>
<text x="110.9" y="123.1">R100</text>
<text x="111.8" y="120.4">ACT45B-510-2P</text>
<text x="118.8" y="123.1">N.M.</text>
<text x="134.5" y="120.7" transform="rotate(-90 134.5 120.7)">Closed</text>
<text x="159.9" y="125.4">TP24</text>
<text x="161.3" y="120.4">47pF</text>
<text x="86.1" y="128">MCP2542WFD</text>
<text x="159.9" y="126.8">CAN_2_H_DNP</text>
<text x="85" y="137.9">100nF</text>
<text x="85" y="134.4">C134</text>
<text x="96.5" y="134.4">C135</text>
<text x="96.5" y="137.9">100nF</text>
<text x="86.1" y="142.5">U21</text>
<text x="66.6" y="144.3">L14</text>
<text x="79" y="144.3">60</text>
<text x="106.5" y="144.3">L15</text>
<text x="110.9" y="149.6">R101</text>
<text x="118.8" y="144.3">60</text>
<text x="118.8" y="149.6">N.M.</text>
<text x="159.5" y="145.2">TP25</text>
<text x="159.5" y="146.9">CAN_4_L_DNP</text>
<text x="49.8" y="154.9">SB29</text>
<text x="58.7" y="154.9">Closed</text>
<text x="110.9" y="152.2">L16</text>
<text x="134.5" y="154.3" transform="rotate(-90 134.5 154.3)">Closed</text>
<text x="136.5" y="151.3">JP10</text>
<text x="136.5" y="154.9">R102</text>
<text x="144.5" y="154.9">60.4</text>
<text x="149.6" y="155.6">C137</text>
<text x="161.3" y="155.8">47pF</text>
<text x="161.5" y="152.6">C136</text>
<text x="194" y="154">CN19</text>
<text x="49.8" y="160.2">SB30</text>
<text x="58.7" y="160.2">Closed</text>
<text x="136.5" y="158.4">R103</text>
<text x="136.5" y="160.2">JP11</text>
<text x="144.5" y="158.4">60.4</text>
<text x="149.6" y="159.1">4.7nF</text>
<text x="161.5" y="159.7">C138</text>
<text x="194" y="161.1">CAN4_Out</text>
<text x="78.1" y="163.7">R104</text>
<text x="78.1" y="167.3">47K</text>
<text x="110.9" y="165.5">R105</text>
<text x="111.8" y="162.8">ACT45B-510-2P</text>
<text x="118.8" y="165.5">N.M.</text>
<text x="134.5" y="163.1" transform="rotate(-90 134.5 163.1)">Closed</text>
<text x="159.9" y="167.8">TP26</text>
<text x="161.3" y="162.8">47pF</text>
<text x="86.1" y="170.5">MCP2542WFD</text>
<text x="159.9" y="169.2">CAN_4_H_DNP</text>
<text x="85.2" y="191.1">R107</text>
<text x="113.4" y="189.2">C139</text>
<text x="125.9" y="187.6">D21</text>
<text x="85.2" y="195.6">100</text>
<text x="94.1" y="197.3">U22</text>
<text x="113.4" y="192.7">100nF</text>
<text x="124.1" y="193.8">GF1A</text>
<text x="135.6" y="194.7">R108</text>
<text x="161.3" y="197.3">CN20</text>
<text x="71.1" y="202.6">R110</text>
<text x="71.1" y="199.1">R109</text>
<text x="79" y="202.6">100</text>
<text x="79" y="199.1">100</text>
<text x="135.6" y="198.2">1K</text>
<text x="85.2" y="208.8">R106</text>
<text x="161.3" y="204.4">LIN_BUS1</text>
<text x="85.2" y="211.5">0</text>
<text x="94.1" y="212.9">TJA1022T</text>
<text x="120.6" y="211.5">C140</text>
<text x="120.6" y="215">N.M.</text>
<text x="135.6" y="215">1nF</text>
<text x="135.6" y="211.5">C141</text>
<text x="66.6" y="220.3">R111</text>
<text x="74.6" y="220.3">100</text>
<text x="95" y="219.4">CN21</text>
<text x="66.6" y="223.9">R112</text>
<text x="74.6" y="223.9">100</text>
<text x="95" y="226.5">LIN_BUS2</text>
</g>
</svg>
